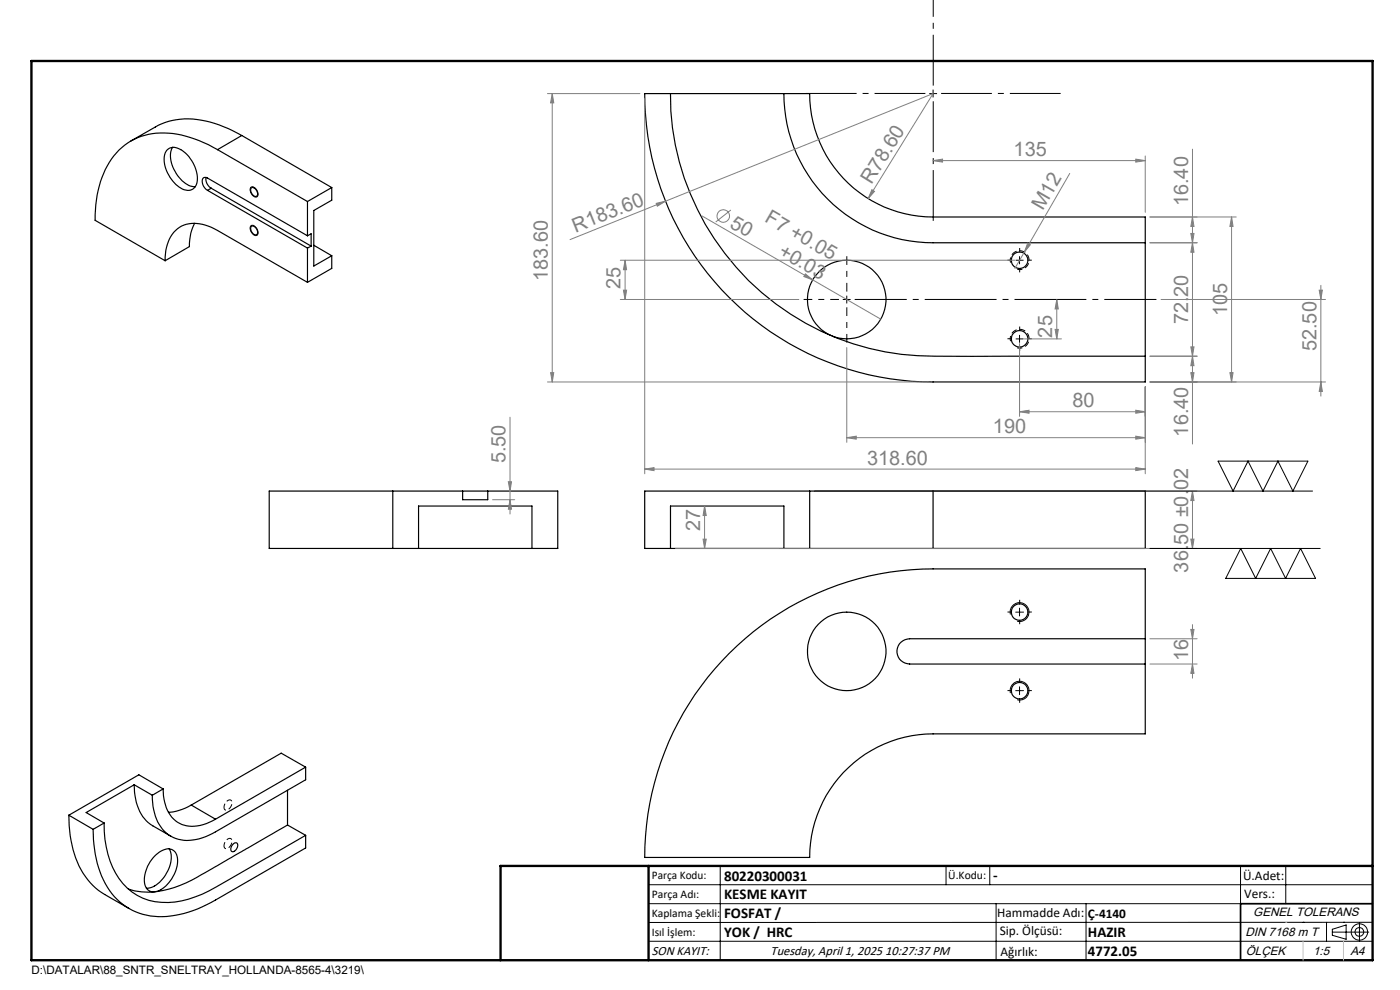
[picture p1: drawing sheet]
<svg xmlns="http://www.w3.org/2000/svg" width="297mm" height="210mm" viewBox="0 0 297 210" stroke-linecap="round" stroke-linejoin="round" font-family="sans-serif">
<g fill="none" stroke="#000" stroke-width=".25">
<path d="M136.8 19.9h35a26.2 26.2 0 0 0 26.1 26.1h45.1v35h-45.1a61.2 61.2 0 0 1-61.1-61.1zM142.2 19.9a55.6 55.6 0 0 0 56 55.7h44.8M166.3 19.9a31.7 31.7 0 0 0 31.6 31.6h45.1M35.6 31.7a2.44 2.44 0 0 1 3.1 .3 7.2 7.2 0 0 1 3 7.1 2.06 2.06 0 0 1-3.4 .8 7.2 7.2 0 0 1-3.3-7.4zM36.6 31.2a5.5 5.5 0 0 0 .8 5.6 5.2 5.2 0 0 0 4 2.8M43.7 37.6a2.27 2.27 0 0 0 1.1 2.3M44.8 39.9l21.2 12.3M44.8 39.9l-.8 .5M46.1 31.7a22.2 22.2 0 0 0-13.8-3.3 13.4 13.4 0 0 0-10.7 9.3 24.6 24.6 0 0 0-1.4 9l14.8 8.6M46.1 31.7l19.1 11M51.3 28.7a21.9 21.9 0 0 0-13.8-3.3l-1.6 .3-2.3 .9-5.8 3.3M51.3 28.7l-5.2 3"/>
<path d="M51.3 28.7l19.1 11.1M53.2 40a.88 .88 0 0 1 1.4 .7 .58 .58 0 0 1-.2 .9 .58 .58 0 0 1-.8-.3l-.4-.6zM70.4 39.8v2.7l-3.8 2.2v11.7l3.8-2.2M70.4 39.8l-5.2 2.9M35 55.3a7.7 7.7 0 0 1 3.5-7.3 8.1 8.1 0 0 1 7.6 .9l19.1 11M41.3 47.4a9.9 9.9 0 0 0-1.1 4.9l-5.2 3M44 40.4a2.04 2.04 0 0 1-.9-2.6l.3-.2 .6 .2 21.2 12.2M44 40.4l21.2 12.2M53.2 48.1a.92 .92 0 0 1 1.4 .8 .55 .55 0 0 1 0 .7 .55 .55 0 0 1-.7 .1 1.51 1.51 0 0 1-.7-1.6zM65.2 42.7v7.3M65.2 52.6v7.3M65.2 50l.8-.4v2.6"/>
<path d="M66 52.2l-.8 .4M66.6 52l3.8 2.2M70.4 54.2v2.7l-5.2 3M176.2 71.1a8.3 8.3 0 0 1-2.1-13.8 8.3 8.3 0 0 1 13.4 3.7 8.3 8.3 0 0 1-8.7 10.8l-2.3-.5M83.3 104.2h-26.2v12.1h26.2M83.3 104.2h14.8M83.3 104.2v12.1M88.8 116.3h23.9M98.1 104.2h5.4M98.1 104.2v1.8h5.4v-1.8M103.5 104.2h14.8v12.1h-5.4v-9h-24.1v9h-5.5M142.2 116.3h24.1"/>
<path d="M142.2 116.3v-9h24.1v9h5.5M171.8 116.3h26.1M171.8 104.2h26.1M171.8 104.2h-35v12.1h5.4M171.8 104.2v12.1M197.9 104.2h45.1v12.1h-45.1M197.9 104.2v12.1M154.7 138.6a61.3 61.3 0 0 1 43.2-17.9h45.1v35h-45.1a26.2 26.2 0 0 0-26.1 26.2h-35a61.3 61.3 0 0 1 17.9-43.3zM243 135.5h-50a2.68 2.68 0 0 0-2.7 2.7 2.68 2.68 0 0 0 2.7 2.7h50M14.6 172.9a21.2 21.2 0 0 0 4.5 14.3l1.2 1.2 1.3 .9 5.8 3.4M14.6 172.9l5.2 3M19.8 175.9a21.4 21.4 0 0 0 4.5 14.3 13.7 13.7 0 0 0 13.8 3.8 25.3 25.3 0 0 0 7.6-3.1l19.1-11v-2.7"/>
<path d="M22.1 174.6a18.3 18.3 0 0 0 4.9 13.8 13 13 0 0 0 13 2.3 24.5 24.5 0 0 0 5.8-2.5l19-11M22.1 174.6l-2.3 1.3M28.5 166.5a10.1 10.1 0 0 0 3.4 8.4l4.3 2.5M28.5 166.5l3.8 2.2M28.5 166.5l-10.2 5.9 3.8 2.2M34.6 167.3a8.2 8.2 0 0 0 3 7.1 7.7 7.7 0 0 0 8.1-.6M34.6 167.3l-5.1-2.9-14.9 8.5M34.6 167.3l-2.3 1.4M40.6 170.8a10.5 10.5 0 0 1-4.9 1.5M40.6 170.8l5.1 3M49.5 179a.55 .55 0 0 1 .8-.1 .55 .55 0 0 1 .1 .8 .88 .88 0 0 1-1.4 .8 1.41 1.41 0 0 1 .5-1.5zM61 175l-16.9 9.8a26.8 26.8 0 0 1-12.4 4.5l-3.2-.3-1.3-.4"/>
<path d="M61 175l3.8 2.2M61 167.6v7.4M64.8 162.7v2.7l-19.1 11.1a9.9 9.9 0 0 1-8.9 1.2 8.5 8.5 0 0 1-4.4-7.5l-.1-1.5M64.8 162.7l-19.1 11.1M64.8 162.7l-5.1-2.9-19.1 11M32.7 181.7a3.8 3.8 0 0 1 3.7-1.5 3.1 3.1 0 0 1 1.1 3.9 7.2 7.2 0 0 1-4.4 5 2 2 0 0 1-2.5-2.2 7.7 7.7 0 0 1 2.1-5.2zM35.9 180a5.5 5.5 0 0 1-.8 5.6 5.1 5.1 0 0 1-4.1 2.8M106.2 203.7h185"/>
<circle cx="216.3" cy="55.2" r="1.76"/>
<circle cx="216.3" cy="71.9" r="1.75"/>
<circle cx="179.6" cy="138.2" r="8.3"/>
<circle cx="216.3" cy="129.8" r="1.76"/>
<circle cx="216.3" cy="146.5" r="1.76"/>
</g>
<g fill="none" stroke="#808080" stroke-width=".21">
<path d="M116.1 19.9h19.6M117.2 19.9l.3 1.9h-.7zM117.2 19.9v61.1M136.8 20.8v79.7M197.9 34.1l2.1-.3v.6zM197.9 34.1h45.1M226.9 36.8l-9.6 16.7M240.9 33.8l2.1 .3-2.1 .3zM243 33.1v11.9M253 31.6v62.6M131.6 55.2h83.7M132.6 55.2l.3 2h-.6z"/>
<path d="M132.6 55.2v8.3M139.2 43.1l2-.4-1.7 1zM148.9 45.8l37.9 21.9M155 44.5l-3.2 2.6M170.9 58.1l1.5 1.3-1.9-.7zM184.2 42.1l13.7-22.2-77 30.9M185 40.2l.5 .4-1.3 1.5zM217.3 53.5l-2 3.4M218 51.6l.6 .3-1.3 1.6zM243.9 51.5h10.1M243.9 46h18.4M252.6 49.5h.7l-.3 2z"/>
<path d="M253 51.5l.3 2h-.7zM253 46l.3 2h-.7zM261.3 46l.3 2h-.7zM261.3 46v35M116.8 79h.7l-.3 2zM131.6 63.5h37.9M132.3 61.6h.6l-.3 1.9zM179.6 73.7v20.1M216.3 72.9v15.4M217.3 71.9h7.9M223.8 69.9h.7l-.3 2zM224.2 63.5l.3 2h-.7z"/>
<path d="M224.2 63.5v8.4M243.9 75.6h10.1M246.3 63.5h34.9M252.6 73.6h.7l-.3 2zM252.6 79h.7l-.3 2zM253 75.6l.3 2h-.7zM260.9 79h.7l-.3 2zM279.9 61.6h.6l-.3 1.9zM280.2 60.5v23.5M108.2 88.5v20.5M116.1 81h80.9M136.8 99.5l1.9-.3v.6z"/>
<path d="M136.8 99.5h106.2M179.6 92.8l2-.3v.7zM179.6 92.8h63.4M216.3 87.3l2-.3v.7zM216.3 87.3h26.7M240.9 87l2.1 .3-2.1 .4zM240.9 92.5l2.1 .3-2.1 .4zM240.9 99.2l2.1 .3-2.1 .3zM243 82v18.5M243.9 81h37.3M280.2 81l.3 2h-.6zM104.5 106h4.7"/>
<path d="M107.8 102.2h.7l-.3 2zM108.2 106l.3 2h-.7zM143.2 116.3h110.8M149.2 114.4h.6l-.3 1.9zM149.5 107.3l.3 2.1h-.6zM149.5 107.3v9M172.8 104.2h81.2M252.6 114.4h.7l-.3 1.9zM253 104.2l.3 2h-.7zM253 104.2v12.1M243.9 135.5h10.1M252.6 133.5h.7l-.3 2z"/>
<path d="M253 132.5v11.4M243.9 140.9h10.1M253 140.9l.3 1.9h-.7z"/>
<circle cx="153.4" cy="45.8" r="1.33"/>
</g>
<g fill="none" stroke="#000" stroke-width=".21">
<path d="M197.1 19.9h1.7M197.9 19v1.7M53.2 39.7a1.33 1.33 0 0 1 1.6 1.5 .6 .6 0 0 1-.5 .7 .6 .6 0 0 1-.7-.5l-.5-1.1zM53.3 47.8a1.39 1.39 0 0 1 1.2 2.1 1.44 1.44 0 0 1-1.4-1.9zM215.5 55.2h1.6M216.3 54.4v1.6M178.8 63.5h1.6M179.6 62.7v1.7M215.5 71.9h1.6M216.3 71v1.7M258.4 97.8h19.1l-3.2 6.4-3.2-6.4-3.2 6.4-3.1-6.4-3.2 6.4zM172.8 104.2h105.6"/>
<path d="M243.9 116.3h36.2M263.2 116.3l3.2 6.4 3.2-6.4 3.1 6.4 3.2-6.4 3.2 6.4h-19.1zM214.3 130.3a2 2 0 0 1 1.8-2.4 2 2 0 0 1 2.2 2.1 2 2 0 0 1-2.5 1.8M215.5 129.8h1.6M216.3 129v1.7M214.3 147a2 2 0 0 1 1.8-2.5 2 2 0 0 1 2.2 2.1 2 2 0 0 1-2.5 1.8M215.5 146.5h1.6M216.3 145.7v1.6M137.6 187.7h153.6M137.6 191.7h153.6M137.6 199.7h153.6M152.8 183.7v20"/>
<path d="M200.7 183.7v4M210 183.7v4M211.3 191.7v12M230.4 191.7v12M263.2 183.7v20M272.8 183.7v8M276.4 195.6h.1M281.4 195.6v4.1M282.6 197.7h7.8M282.6 197.1l3-.9v3l-3-.8zM285 195.6h.1M288.4 195.8v3.8"/>
<path d="M291.2 195.6l-153.6 .1"/>
<circle cx="288.4" cy="197.7" r="1.74"/>
<circle cx="288.4" cy="197.7" r=".93"/>
</g>
<path d="M47.5 179.4v.3a.67 .67 0 0 0 .7 .3 .67 .67 0 0 0 .6-.5 1.02 1.02 0 0 0 0-1.7 1.62 1.62 0 0 0-1.3 1.6M47.5 171.3v.2a.67 .67 0 0 0 .7 .4 .67 .67 0 0 0 .6-.5 1.02 1.02 0 0 0 0-1.7 1.62 1.62 0 0 0-1.3 1.6" fill="none" stroke="#000" stroke-width=".21" stroke-dasharray="1.3 .6" stroke-dashoffset=".5" stroke-linecap="butt"/>
<path d="M215.8 57.1a2 2 0 0 0 2.5-1.7 2 2 0 0 0-2.2-2.2 2 2 0 0 0-1.7 2.5M215.8 73.8a2 2 0 0 0 2.5-1.8 2 2 0 0 0-2.2-2.1 2 2 0 0 0-1.7 2.5" fill="none" stroke="#000" stroke-width=".21" stroke-dasharray="1.3 .6" stroke-dashoffset=".2" stroke-linecap="butt"/>
<g fill="none" stroke="#000" stroke-width=".21" stroke-dasharray="15.2 1.3 1.3 1.3" stroke-linecap="butt">
<path d="M214.6 55.2h-.9M216.3 56.9v.9M216.3 53.5v-.9M218 55.2h.9M214.6 71.9h-.9M216.3 73.5v.9M216.3 70.2v-.9M218 71.9h.9M214.6 129.8h-.9M216.3 128.2v-1M216.3 131.5v.9M218 129.8h.9"/>
<path d="M214.6 146.5h-.9M216.3 144.8v-.9M216.3 148.2v.9M218 146.5h.9"/>
</g>
<path d="M178 63.5h-7.5M179.6 65.2v7.5M179.6 61.9v-7.5" fill="none" stroke="#000" stroke-width=".21" stroke-dasharray="15.2 1.3 1.3 1.3" stroke-dashoffset="13.4" stroke-linecap="butt"/>
<path d="M181.3 63.5h64" fill="none" stroke="#000" stroke-width=".21" stroke-dasharray="15.2 1.3 1.3 1.3" stroke-dashoffset="4.2" stroke-linecap="butt"/>
<path d="M196.3 19.8h-25.4M198 18.2v-18.3M199.6 19.8h25.4M198 21.5v25.4" fill="none" stroke="#000" stroke-width=".21" stroke-dasharray="15.2 1.3 1.3 1.3" stroke-dashoffset="4.5" stroke-linecap="butt"/>
<path d="M291.2 191.7h-28v12" fill="none" stroke="#000" stroke-width=".35"/>
<path d="M6.7 12.9h284.5v190.8h-284.5zM137.6 183.7v20M291.2 183.7h-185v20" fill="none" stroke="#000" stroke-width=".5"/>
<path d="M272.8 195.6h.1M276.4 199.7v4M285 199.7v4" fill="none" stroke="#c0c0c0" stroke-width=".21"/>
<g fill="#808080">
<path d="M170.9 58.1l1.5 1.3-1.9-.7z"/>
<path d="M139.2 43.1l2-.4-1.7 1z"/>
<path d="M185 40.2l.5 .4-1.3 1.5z"/>
<path d="M218 51.6l.6 .3-1.3 1.6z"/>
<path d="M240.9 33.8l2.1 .3-2.1 .3zM197.9 34.1l2.1-.3v.6z"/>
<path d="M240.9 87l2.1 .3-2.1 .4zM216.3 87.3l2-.3v.7zM240.9 92.5l2.1 .3-2.1 .4zM179.6 92.8l2-.3v.7zM240.9 99.2l2.1 .3-2.1 .3zM136.8 99.5l1.9-.3v.6z"/>
<path d="M253 51.5l.3 2h-.7zM252.6 73.6h.7l-.3 2z"/>
<path d="M253 140.9l.3 1.9h-.7zM252.6 133.5h.7l-.3 2z"/>
<path d="M132.3 61.6h.6l-.3 1.9zM132.6 55.2l.3 2h-.6zM223.8 69.9h.7l-.3 2zM224.2 63.5l.3 2h-.7z"/>
<path d="M116.8 79h.7l-.3 2zM117.2 19.9l.3 1.9h-.7z"/>
<path d="M260.9 79h.7l-.3 2zM261.3 46l.3 2h-.7z"/>
<path d="M279.9 61.6h.6l-.3 1.9zM280.2 81l.3 2h-.6zM253 46l.3 2h-.7zM252.6 49.5h.7l-.3 2zM253 75.6l.3 2h-.7zM252.6 79h.7l-.3 2z"/>
<path d="M108.2 106l.3 2h-.7zM107.8 102.2h.7l-.3 2z"/>
<path d="M149.2 114.4h.6l-.3 1.9zM149.5 107.3l.3 2.1h-.6z"/>
<path d="M253 104.2l.3 2h-.7zM252.6 114.4h.7l-.3 1.9z"/>
</g>
<g font-size="4.2" fill="#808080">
<text x="215" y="33.1">135</text>
<text x="184.9" y="39.2" transform="rotate(-58 184.9 39.2)">R78.60</text>
<text x="162" y="47" transform="rotate(30 162 47)">F7 +0.05</text>
<text x="221.3" y="44.8" transform="rotate(-60 221.3 44.8)">M12</text>
<text x="252" y="43.8" transform="rotate(-90 252 43.8)">16.40</text>
<text x="122.1" y="49.4" transform="rotate(-22 122.1 49.4)">R183.60</text>
<text x="154.6" y="48.1" transform="rotate(30 154.6 48.1)">50</text>
<text x="116.2" y="59.6" transform="rotate(-90 116.2 59.6)">183.60</text>
<text x="164.9" y="54.1" transform="rotate(30 164.9 54.1)">+0.03</text>
<text x="131.7" y="61.2" transform="rotate(-90 131.7 61.2)">25</text>
<text x="223.2" y="71.6" transform="rotate(-90 223.2 71.6)">25</text>
<text x="252" y="68.8" transform="rotate(-90 252 68.8)">72.20</text>
<text x="260.3" y="67.1" transform="rotate(-90 260.3 67.1)">105</text>
<text x="279.3" y="74.5" transform="rotate(-90 279.3 74.5)">52.50</text>
<text x="227.5" y="86.4">80</text>
<text x="210.7" y="91.9">190</text>
<text x="252" y="92.6" transform="rotate(-90 252 92.6)">16.40</text>
<text x="107.2" y="98.3" transform="rotate(-90 107.2 98.3)">5.50</text>
<text x="183.9" y="98.5">318.60</text>
<text x="148.6" y="112.7" transform="rotate(-90 148.6 112.7)">27</text>
<text x="252" y="121.5" transform="rotate(-90 252 121.5)">36.50 ±0.02</text>
<text x="252" y="140.2" transform="rotate(-90 252 140.2)">16</text>
</g>
<g font-size="3.2">
<text x="153.6" y="190.8">KESME KAYIT</text>
<text x="153.6" y="186.8">80220300031</text>
<text x="210.7" y="186.6">-</text>
<text x="153.6" y="194.8">FOSFAT /</text>
<text x="153.6" y="198.8">YOK / HRC</text>
<text x="230.8" y="198.7">HAZIR</text>
<text x="230.8" y="202.8">4772.05</text>
</g>
<g font-size="2.8">
<text x="263.7" y="186.7">Ü.Adet:</text>
<text x="263.9" y="190.5">Vers.:</text>
<text x="211.5" y="194.5">Hammadde Adı:</text>
<text x="230.8" y="194.7">Ç-4140</text>
<text x="138.3" y="202.6">SON KAYIT:</text>
<text x="163.5" y="202.6">Tuesday, April 1, 2025 10:27:37 PM</text>
<text x="212.1" y="198.4">Sip. Ölçüsü:</text>
<text x="212.2" y="202.7">Ağırlık:</text>
</g>
<g font-size="2.6">
<text x="265.9" y="194.4">GENEL TOLERANS</text>
<text x="264.2" y="198.5">DIN 7168 m T</text>
<text x="264.3" y="202.6">ÖLÇEK</text>
<text x="278.5" y="202.6">1:5</text>
<text x="286.5" y="202.6">A4</text>
</g>
<g font-size="2.5">
<text x="138.3" y="186.4">Parça Kodu:</text>
<text x="138.3" y="190.5">Parça Adı:</text>
<text x="201.2" y="186.5">Ü.Kodu:</text>
<text x="138.3" y="194.5">Kaplama Şekli:</text>
<text x="138.3" y="198.6">Isıl İşlem:</text>
<text x="6.7" y="206.7">D:\DATALAR\88_SNTR_SNELTRAY_HOLLANDA-8565-4\3219\</text>
</g>
</svg>
